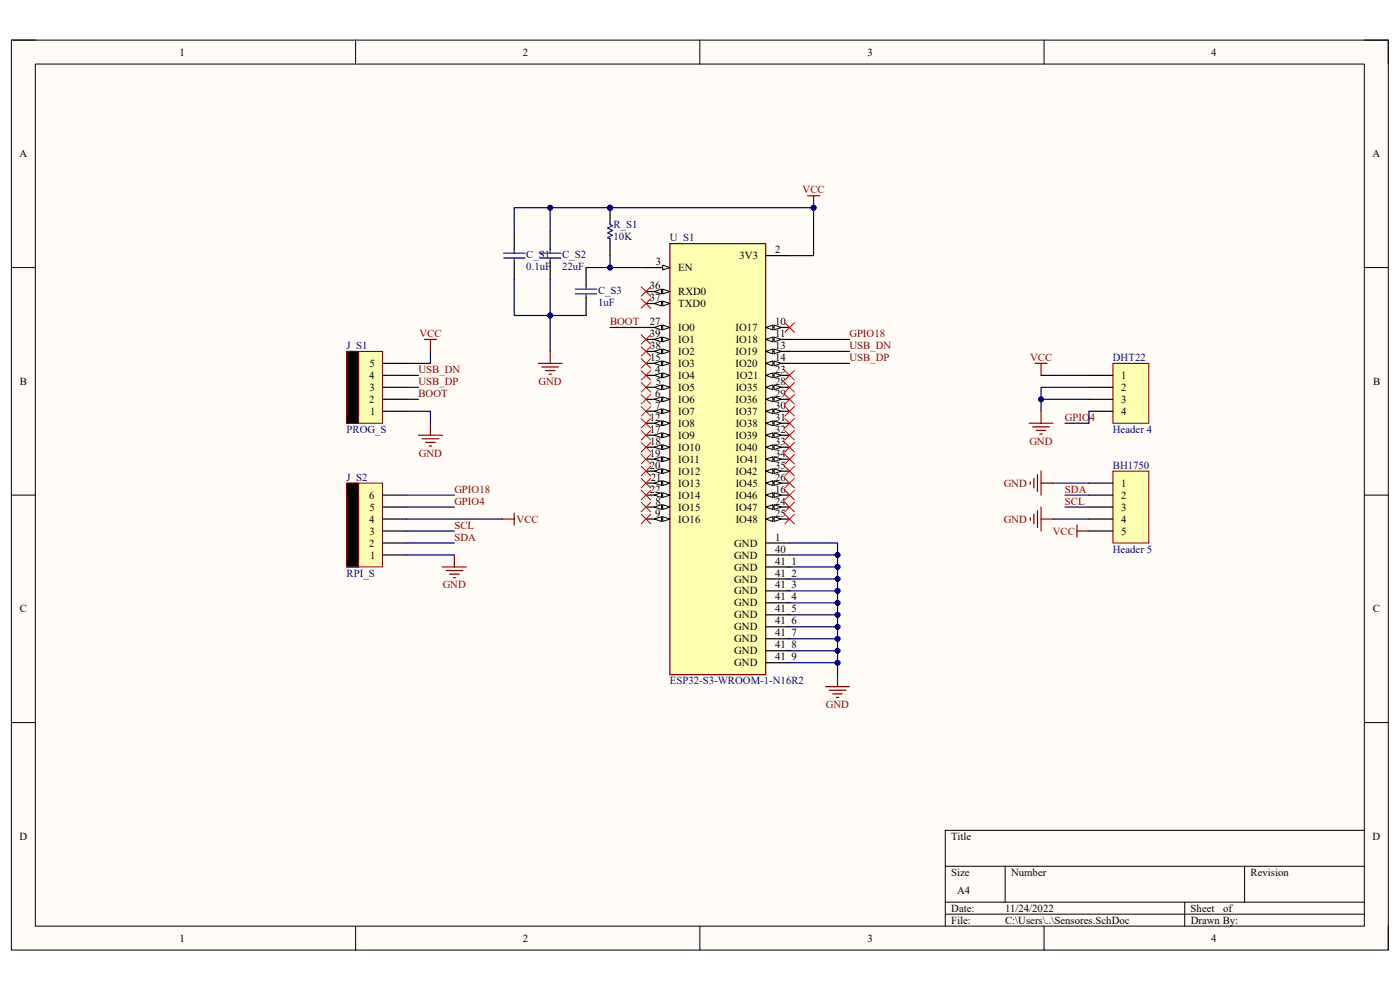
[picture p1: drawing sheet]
<svg xmlns="http://www.w3.org/2000/svg" width="297mm" height="210mm" viewBox="0 0 297 210" stroke-linecap="round" stroke-linejoin="round" font-family="sans-serif">
<path d="M2.4 8.5h292.1v193h-292.1z" fill-rule="evenodd" fill="#fffcf8"/>
<path d="M2.4 8.5h292.1v193h-292.1z" fill="none" stroke="#000" stroke-width=".21"/>
<path d="M7.5 13.6h281.9v182.9h-281.9z" fill-rule="evenodd" fill="#fffcf8"/>
<g fill="none" stroke="#000" stroke-width=".21">
<path d="M2.4 8.5h5.1M7.5 13.6h281.9v182.9h-281.9zM75.4 8.5v5.1M148.5 8.5v5.1M221.5 8.5v5.1M289.4 8.5h5.1v5.1M2.4 56.8h5.1M289.4 56.8h5.1M2.4 105h5.1M289.4 105h5.1M2.4 153.3h5.1M289.4 153.3h5.1"/>
<path d="M289.4 176.1h-88.9v20.4M75.4 196.5v5M148.5 196.5v5M200.5 183.8h88.9M200.5 191.4h88.9M200.5 193.9h88.9M213.2 183.8v7.6M221.5 196.5v5M251.3 191.4v5.1M264 183.8v7.6M294.5 196.5v5"/>
</g>
<path d="M236.1 77.1h7.6v12.7h-7.6z" fill-rule="evenodd" fill="#ffffb0"/>
<path d="M236.1 77.1h7.6v12.7h-7.6z" fill="none" stroke="#800000" stroke-width=".21"/>
<path d="M231 79.6h5.1M231 82.2h5.1M231 84.7h5.1M231 87.2h5.1" fill="none" stroke="#000" stroke-width=".25"/>
<path d="M236.1 99.9h7.6v15.3h-7.6z" fill-rule="evenodd" fill="#ffffb0"/>
<path d="M236.1 99.9h7.6v15.3h-7.6z" fill="none" stroke="#800000" stroke-width=".21"/>
<path d="M231 102.5h5.1M231 105h5.1M231 107.6h5.1M231 110.1h5.1M231 112.6h5.1" fill="none" stroke="#000" stroke-width=".25"/>
<g fill="none" stroke="#800000" stroke-width=".25">
<path d="M219.6 77.1h2.5M220.9 77.1v2.5M218.3 89.8h5.1M219.1 90.6h3.5M219.8 91.3h2.1M220.6 92.1h.5M220.9 87.2v2.6M220.9 99.9v5.1M96.4 117.7v2.6M106.6 110.1h2.5M109.1 108.8v2.6M218.6 102.2v.5"/>
<path d="M218.6 109.9v.5M219.3 101.5v2M219.3 109.1v2M220.1 100.7v3.6M220.1 108.3v3.6M220.9 107.6v5M220.9 102.5h2.5M220.9 110.1h2.5M228.5 111.4v2.5M228.5 112.6h2.5M93.9 120.3h5M94.6 121h3.6"/>
<path d="M95.4 121.8h2M96.1 122.6h.6"/>
</g>
<path d="M142.1 51.7h20.3v91.4h-20.3z" fill-rule="evenodd" fill="#ffffb0"/>
<path d="M142.1 51.7h20.3v91.4h-20.3z" fill="none" stroke="#800000" stroke-width=".25"/>
<path d="M137 56.8h5.1" fill="none" stroke="#000" stroke-width=".25"/>
<path d="M140.6 56.3l1.5 .5-1.5 .5z" fill="#f8fcff"/>
<path d="M140.6 56.3l1.5 .5-1.5 .5z" fill="none" stroke="#000" stroke-width=".21"/>
<path d="M137 61.8h5.1" fill="none" stroke="#000" stroke-width=".25"/>
<path d="M140.6 61.3l1.5 .5-1.5 .6z" fill="#f8fcff"/>
<path d="M140.6 61.3l1.5 .5-1.5 .6z" fill="none" stroke="#000" stroke-width=".21"/>
<path d="M138.8 61.8l1.5-.5v1.1z" fill="#f8fcff"/>
<path d="M138.8 61.8l1.5-.5v1.1z" fill="none" stroke="#000" stroke-width=".21"/>
<path d="M137 64.4h5.1" fill="none" stroke="#000" stroke-width=".25"/>
<path d="M140.6 63.9l1.5 .5-1.5 .5z" fill="#f8fcff"/>
<path d="M140.6 63.9l1.5 .5-1.5 .5z" fill="none" stroke="#000" stroke-width=".21"/>
<path d="M138.8 64.4l1.5-.5v1z" fill="#f8fcff"/>
<path d="M138.8 64.4l1.5-.5v1z" fill="none" stroke="#000" stroke-width=".21"/>
<path d="M137 69.5h5.1" fill="none" stroke="#000" stroke-width=".25"/>
<path d="M140.6 69l1.5 .5-1.5 .5z" fill="#f8fcff"/>
<path d="M140.6 69l1.5 .5-1.5 .5z" fill="none" stroke="#000" stroke-width=".21"/>
<path d="M138.8 69.5l1.5-.5v1z" fill="#f8fcff"/>
<path d="M138.8 69.5l1.5-.5v1z" fill="none" stroke="#000" stroke-width=".21"/>
<path d="M137 72h5.1" fill="none" stroke="#000" stroke-width=".25"/>
<path d="M140.6 71.5l1.5 .5-1.5 .5z" fill="#f8fcff"/>
<path d="M140.6 71.5l1.5 .5-1.5 .5z" fill="none" stroke="#000" stroke-width=".21"/>
<path d="M138.8 72l1.5-.5v1z" fill="#f8fcff"/>
<path d="M138.8 72l1.5-.5v1z" fill="none" stroke="#000" stroke-width=".21"/>
<path d="M137 74.5h5.1" fill="none" stroke="#000" stroke-width=".25"/>
<path d="M140.6 74l1.5 .5-1.5 .6z" fill="#f8fcff"/>
<path d="M140.6 74l1.5 .5-1.5 .6z" fill="none" stroke="#000" stroke-width=".21"/>
<path d="M138.8 74.5l1.5-.5v1.1z" fill="#f8fcff"/>
<path d="M138.8 74.5l1.5-.5v1.1z" fill="none" stroke="#000" stroke-width=".21"/>
<path d="M137 77.1h5.1" fill="none" stroke="#000" stroke-width=".25"/>
<path d="M140.6 76.6l1.5 .5-1.5 .5z" fill="#f8fcff"/>
<path d="M140.6 76.6l1.5 .5-1.5 .5z" fill="none" stroke="#000" stroke-width=".21"/>
<path d="M138.8 77.1l1.5-.5v1z" fill="#f8fcff"/>
<path d="M138.8 77.1l1.5-.5v1z" fill="none" stroke="#000" stroke-width=".21"/>
<path d="M137 79.6h5.1" fill="none" stroke="#000" stroke-width=".25"/>
<path d="M140.6 79.1l1.5 .5-1.5 .5z" fill="#f8fcff"/>
<path d="M140.6 79.1l1.5 .5-1.5 .5z" fill="none" stroke="#000" stroke-width=".21"/>
<path d="M138.8 79.6l1.5-.5v1z" fill="#f8fcff"/>
<path d="M138.8 79.6l1.5-.5v1z" fill="none" stroke="#000" stroke-width=".21"/>
<path d="M137 82.2h5.1" fill="none" stroke="#000" stroke-width=".25"/>
<path d="M140.6 81.7l1.5 .5-1.5 .5z" fill="#f8fcff"/>
<path d="M140.6 81.7l1.5 .5-1.5 .5z" fill="none" stroke="#000" stroke-width=".21"/>
<path d="M138.8 82.2l1.5-.5v1z" fill="#f8fcff"/>
<path d="M138.8 82.2l1.5-.5v1z" fill="none" stroke="#000" stroke-width=".21"/>
<path d="M137 84.7h5.1" fill="none" stroke="#000" stroke-width=".25"/>
<path d="M140.6 84.2l1.5 .5-1.5 .5z" fill="#f8fcff"/>
<path d="M140.6 84.2l1.5 .5-1.5 .5z" fill="none" stroke="#000" stroke-width=".21"/>
<path d="M138.8 84.7l1.5-.5v1z" fill="#f8fcff"/>
<path d="M138.8 84.7l1.5-.5v1z" fill="none" stroke="#000" stroke-width=".21"/>
<path d="M137 87.2h5.1" fill="none" stroke="#000" stroke-width=".25"/>
<path d="M140.6 86.7l1.5 .5-1.5 .6z" fill="#f8fcff"/>
<path d="M140.6 86.7l1.5 .5-1.5 .6z" fill="none" stroke="#000" stroke-width=".21"/>
<path d="M138.8 87.2l1.5-.5v1.1z" fill="#f8fcff"/>
<path d="M138.8 87.2l1.5-.5v1.1z" fill="none" stroke="#000" stroke-width=".21"/>
<path d="M137 89.8h5.1" fill="none" stroke="#000" stroke-width=".25"/>
<path d="M140.6 89.3l1.5 .5-1.5 .5z" fill="#f8fcff"/>
<path d="M140.6 89.3l1.5 .5-1.5 .5z" fill="none" stroke="#000" stroke-width=".21"/>
<path d="M138.8 89.8l1.5-.5v1z" fill="#f8fcff"/>
<path d="M138.8 89.8l1.5-.5v1z" fill="none" stroke="#000" stroke-width=".21"/>
<path d="M137 92.3h5.1" fill="none" stroke="#000" stroke-width=".25"/>
<path d="M140.6 91.8l1.5 .5-1.5 .5z" fill="#f8fcff"/>
<path d="M140.6 91.8l1.5 .5-1.5 .5z" fill="none" stroke="#000" stroke-width=".21"/>
<path d="M138.8 92.3l1.5-.5v1z" fill="#f8fcff"/>
<path d="M138.8 92.3l1.5-.5v1z" fill="none" stroke="#000" stroke-width=".21"/>
<path d="M137 94.9h5.1" fill="none" stroke="#000" stroke-width=".25"/>
<path d="M140.6 94.4l1.5 .5-1.5 .5z" fill="#f8fcff"/>
<path d="M140.6 94.4l1.5 .5-1.5 .5z" fill="none" stroke="#000" stroke-width=".21"/>
<path d="M138.8 94.9l1.5-.5v1z" fill="#f8fcff"/>
<path d="M138.8 94.9l1.5-.5v1z" fill="none" stroke="#000" stroke-width=".21"/>
<path d="M137 97.4h5.1" fill="none" stroke="#000" stroke-width=".25"/>
<path d="M140.6 96.9l1.5 .5-1.5 .5z" fill="#f8fcff"/>
<path d="M140.6 96.9l1.5 .5-1.5 .5z" fill="none" stroke="#000" stroke-width=".21"/>
<path d="M138.8 97.4l1.5-.5v1z" fill="#f8fcff"/>
<path d="M138.8 97.4l1.5-.5v1z" fill="none" stroke="#000" stroke-width=".21"/>
<path d="M137 99.9h5.1" fill="none" stroke="#000" stroke-width=".25"/>
<path d="M140.6 99.4l1.5 .5-1.5 .6z" fill="#f8fcff"/>
<path d="M140.6 99.4l1.5 .5-1.5 .6z" fill="none" stroke="#000" stroke-width=".21"/>
<path d="M138.8 99.9l1.5-.5v1.1z" fill="#f8fcff"/>
<path d="M138.8 99.9l1.5-.5v1.1z" fill="none" stroke="#000" stroke-width=".21"/>
<path d="M137 102.5h5.1" fill="none" stroke="#000" stroke-width=".25"/>
<path d="M140.6 102l1.5 .5-1.5 .5z" fill="#f8fcff"/>
<path d="M140.6 102l1.5 .5-1.5 .5z" fill="none" stroke="#000" stroke-width=".21"/>
<path d="M138.8 102.5l1.5-.5v1z" fill="#f8fcff"/>
<path d="M138.8 102.5l1.5-.5v1z" fill="none" stroke="#000" stroke-width=".21"/>
<path d="M137 105h5.1" fill="none" stroke="#000" stroke-width=".25"/>
<path d="M140.6 104.5l1.5 .5-1.5 .5z" fill="#f8fcff"/>
<path d="M140.6 104.5l1.5 .5-1.5 .5z" fill="none" stroke="#000" stroke-width=".21"/>
<path d="M138.8 105l1.5-.5v1z" fill="#f8fcff"/>
<path d="M138.8 105l1.5-.5v1z" fill="none" stroke="#000" stroke-width=".21"/>
<path d="M137 107.6h5.1" fill="none" stroke="#000" stroke-width=".25"/>
<path d="M140.6 107.1l1.5 .5-1.5 .5z" fill="#f8fcff"/>
<path d="M140.6 107.1l1.5 .5-1.5 .5z" fill="none" stroke="#000" stroke-width=".21"/>
<path d="M138.8 107.6l1.5-.5v1z" fill="#f8fcff"/>
<path d="M138.8 107.6l1.5-.5v1z" fill="none" stroke="#000" stroke-width=".21"/>
<path d="M137 110.1h5.1" fill="none" stroke="#000" stroke-width=".25"/>
<path d="M140.6 109.6l1.5 .5-1.5 .5z" fill="#f8fcff"/>
<path d="M140.6 109.6l1.5 .5-1.5 .5z" fill="none" stroke="#000" stroke-width=".21"/>
<path d="M138.8 110.1l1.5-.5v1z" fill="#f8fcff"/>
<path d="M138.8 110.1l1.5-.5v1z" fill="none" stroke="#000" stroke-width=".21"/>
<path d="M162.4 54.2h5.1M162.4 69.5h5.1" fill="none" stroke="#000" stroke-width=".25"/>
<path d="M162.4 69.5l1.6-.5v1z" fill="#f8fcff"/>
<path d="M162.4 69.5l1.6-.5v1z" fill="none" stroke="#000" stroke-width=".21"/>
<path d="M164.2 69l1.5 .5-1.5 .5z" fill="#f8fcff"/>
<path d="M164.2 69l1.5 .5-1.5 .5z" fill="none" stroke="#000" stroke-width=".21"/>
<path d="M162.4 72h5.1" fill="none" stroke="#000" stroke-width=".25"/>
<path d="M162.4 72l1.6-.5v1z" fill="#f8fcff"/>
<path d="M162.4 72l1.6-.5v1z" fill="none" stroke="#000" stroke-width=".21"/>
<path d="M164.2 71.5l1.5 .5-1.5 .5z" fill="#f8fcff"/>
<path d="M164.2 71.5l1.5 .5-1.5 .5z" fill="none" stroke="#000" stroke-width=".21"/>
<path d="M162.4 74.5h5.1" fill="none" stroke="#000" stroke-width=".25"/>
<path d="M162.4 74.5l1.6-.5v1.1z" fill="#f8fcff"/>
<path d="M162.4 74.5l1.6-.5v1.1z" fill="none" stroke="#000" stroke-width=".21"/>
<path d="M164.2 74l1.5 .5-1.5 .6z" fill="#f8fcff"/>
<path d="M164.2 74l1.5 .5-1.5 .6z" fill="none" stroke="#000" stroke-width=".21"/>
<path d="M162.4 77.1h5.1" fill="none" stroke="#000" stroke-width=".25"/>
<path d="M162.4 77.1l1.6-.5v1z" fill="#f8fcff"/>
<path d="M162.4 77.1l1.6-.5v1z" fill="none" stroke="#000" stroke-width=".21"/>
<path d="M164.2 76.6l1.5 .5-1.5 .5z" fill="#f8fcff"/>
<path d="M164.2 76.6l1.5 .5-1.5 .5z" fill="none" stroke="#000" stroke-width=".21"/>
<path d="M162.4 79.6h5.1" fill="none" stroke="#000" stroke-width=".25"/>
<path d="M162.4 79.6l1.6-.5v1z" fill="#f8fcff"/>
<path d="M162.4 79.6l1.6-.5v1z" fill="none" stroke="#000" stroke-width=".21"/>
<path d="M164.2 79.1l1.5 .5-1.5 .5z" fill="#f8fcff"/>
<path d="M164.2 79.1l1.5 .5-1.5 .5z" fill="none" stroke="#000" stroke-width=".21"/>
<path d="M162.4 82.2h5.1" fill="none" stroke="#000" stroke-width=".25"/>
<path d="M162.4 82.2l1.6-.5v1z" fill="#f8fcff"/>
<path d="M162.4 82.2l1.6-.5v1z" fill="none" stroke="#000" stroke-width=".21"/>
<path d="M164.2 81.7l1.5 .5-1.5 .5z" fill="#f8fcff"/>
<path d="M164.2 81.7l1.5 .5-1.5 .5z" fill="none" stroke="#000" stroke-width=".21"/>
<path d="M162.4 84.7h5.1" fill="none" stroke="#000" stroke-width=".25"/>
<path d="M162.4 84.7l1.6-.5v1z" fill="#f8fcff"/>
<path d="M162.4 84.7l1.6-.5v1z" fill="none" stroke="#000" stroke-width=".21"/>
<path d="M164.2 84.2l1.5 .5-1.5 .5z" fill="#f8fcff"/>
<path d="M164.2 84.2l1.5 .5-1.5 .5z" fill="none" stroke="#000" stroke-width=".21"/>
<path d="M162.4 87.2h5.1" fill="none" stroke="#000" stroke-width=".25"/>
<path d="M162.4 87.2l1.6-.5v1.1z" fill="#f8fcff"/>
<path d="M162.4 87.2l1.6-.5v1.1z" fill="none" stroke="#000" stroke-width=".21"/>
<path d="M164.2 86.7l1.5 .5-1.5 .6z" fill="#f8fcff"/>
<path d="M164.2 86.7l1.5 .5-1.5 .6z" fill="none" stroke="#000" stroke-width=".21"/>
<path d="M162.4 89.8h5.1" fill="none" stroke="#000" stroke-width=".25"/>
<path d="M162.4 89.8l1.6-.5v1z" fill="#f8fcff"/>
<path d="M162.4 89.8l1.6-.5v1z" fill="none" stroke="#000" stroke-width=".21"/>
<path d="M164.2 89.3l1.5 .5-1.5 .5z" fill="#f8fcff"/>
<path d="M164.2 89.3l1.5 .5-1.5 .5z" fill="none" stroke="#000" stroke-width=".21"/>
<path d="M162.4 92.3h5.1" fill="none" stroke="#000" stroke-width=".25"/>
<path d="M162.4 92.3l1.6-.5v1z" fill="#f8fcff"/>
<path d="M162.4 92.3l1.6-.5v1z" fill="none" stroke="#000" stroke-width=".21"/>
<path d="M164.2 91.8l1.5 .5-1.5 .5z" fill="#f8fcff"/>
<path d="M164.2 91.8l1.5 .5-1.5 .5z" fill="none" stroke="#000" stroke-width=".21"/>
<path d="M162.4 94.9h5.1" fill="none" stroke="#000" stroke-width=".25"/>
<path d="M162.4 94.9l1.6-.5v1z" fill="#f8fcff"/>
<path d="M162.4 94.9l1.6-.5v1z" fill="none" stroke="#000" stroke-width=".21"/>
<path d="M164.2 94.4l1.5 .5-1.5 .5z" fill="#f8fcff"/>
<path d="M164.2 94.4l1.5 .5-1.5 .5z" fill="none" stroke="#000" stroke-width=".21"/>
<path d="M162.4 97.4h5.1" fill="none" stroke="#000" stroke-width=".25"/>
<path d="M162.4 97.4l1.6-.5v1z" fill="#f8fcff"/>
<path d="M162.4 97.4l1.6-.5v1z" fill="none" stroke="#000" stroke-width=".21"/>
<path d="M164.2 96.9l1.5 .5-1.5 .5z" fill="#f8fcff"/>
<path d="M164.2 96.9l1.5 .5-1.5 .5z" fill="none" stroke="#000" stroke-width=".21"/>
<path d="M162.4 99.9h5.1" fill="none" stroke="#000" stroke-width=".25"/>
<path d="M162.4 99.9l1.6-.5v1.1z" fill="#f8fcff"/>
<path d="M162.4 99.9l1.6-.5v1.1z" fill="none" stroke="#000" stroke-width=".21"/>
<path d="M164.2 99.4l1.5 .5-1.5 .6z" fill="#f8fcff"/>
<path d="M164.2 99.4l1.5 .5-1.5 .6z" fill="none" stroke="#000" stroke-width=".21"/>
<path d="M162.4 102.5h5.1" fill="none" stroke="#000" stroke-width=".25"/>
<path d="M162.4 102.5l1.6-.5v1z" fill="#f8fcff"/>
<path d="M162.4 102.5l1.6-.5v1z" fill="none" stroke="#000" stroke-width=".21"/>
<path d="M164.2 102l1.5 .5-1.5 .5z" fill="#f8fcff"/>
<path d="M164.2 102l1.5 .5-1.5 .5z" fill="none" stroke="#000" stroke-width=".21"/>
<path d="M162.4 105h5.1" fill="none" stroke="#000" stroke-width=".25"/>
<path d="M162.4 105l1.6-.5v1z" fill="#f8fcff"/>
<path d="M162.4 105l1.6-.5v1z" fill="none" stroke="#000" stroke-width=".21"/>
<path d="M164.2 104.5l1.5 .5-1.5 .5z" fill="#f8fcff"/>
<path d="M164.2 104.5l1.5 .5-1.5 .5z" fill="none" stroke="#000" stroke-width=".21"/>
<path d="M162.4 107.6h5.1" fill="none" stroke="#000" stroke-width=".25"/>
<path d="M162.4 107.6l1.6-.5v1z" fill="#f8fcff"/>
<path d="M162.4 107.6l1.6-.5v1z" fill="none" stroke="#000" stroke-width=".21"/>
<path d="M164.2 107.1l1.5 .5-1.5 .5z" fill="#f8fcff"/>
<path d="M164.2 107.1l1.5 .5-1.5 .5z" fill="none" stroke="#000" stroke-width=".21"/>
<path d="M162.4 110.1h5.1" fill="none" stroke="#000" stroke-width=".25"/>
<path d="M162.4 110.1l1.6-.5v1z" fill="#f8fcff"/>
<path d="M162.4 110.1l1.6-.5v1z" fill="none" stroke="#000" stroke-width=".21"/>
<path d="M164.2 109.6l1.5 .5-1.5 .5z" fill="#f8fcff"/>
<path d="M164.2 109.6l1.5 .5-1.5 .5z" fill="none" stroke="#000" stroke-width=".21"/>
<path d="M162.4 115.2h5.1M162.4 117.7h5.1M162.4 120.3h5.1M162.4 122.8h5.1M162.4 125.3h5.1M162.4 127.9h5.1M162.4 130.4h5.1M162.4 133h5.1M162.4 135.5h5.1M162.4 138h5.1M162.4 140.6h5.1" fill="none" stroke="#000" stroke-width=".25"/>
<path d="M171.3 41.5h2.6M172.6 41.5v2.6" fill="none" stroke="#800000" stroke-width=".25"/>
<circle cx="172.6" cy="44.1" r=".51" fill="#000080"/>
<circle cx="172.6" cy="44.1" r=".51" fill="none" stroke="#000080" stroke-width=".21"/>
<path d="M114.2 77.1h5.1M114.9 77.9h3.6M115.7 78.6h2M116.5 79.4h.5M116.7 74.5v2.6" fill="none" stroke="#800000" stroke-width=".25"/>
<circle cx="129.4" cy="44.1" r=".51" fill="#000080"/>
<circle cx="129.4" cy="44.1" r=".51" fill="none" stroke="#000080" stroke-width=".21"/>
<path d="M129.4 44.1v2.5" fill="none" stroke="#000" stroke-width=".25"/>
<circle cx="129.4" cy="44.1" r=".51" fill="#000080"/>
<circle cx="129.4" cy="44.1" r=".51" fill="none" stroke="#000080" stroke-width=".21"/>
<path d="M109.1 49.1v3.9M109.1 55.5v3.8M116.7 49.1v3.9M116.7 55.5v3.8M124.3 56.8v3.8M129.4 51.7v2.5M124.3 63.1v3.8" fill="none" stroke="#000" stroke-width=".25"/>
<g fill="none" stroke="#00f" stroke-width=".25">
<path d="M106.8 54.7h4.6M106.8 53.7h4.6M109.1 53v.7M109.1 54.7v.8M114.4 54.7h4.6M114.4 53.7h4.6M116.7 53v.7M116.7 54.7v.8M129.4 46.6v1l.5 .3-1 .5 1 .5-1 .5 1 .5-1 .5 .5 .3v1M122.1 62.4h4.5M122.1 61.3h4.5M124.3 60.6v.7"/>
<path d="M124.3 62.4v.7"/>
</g>
<path d="M88.8 92.3h5.1M89.5 93.1h3.6M90.3 93.9h2M91.1 94.6h.5M91.3 89.8v2.5M175.1 145.7h5.1M175.9 146.4h3.6M176.7 147.2h2M177.4 148h.5M177.7 143.1v2.6" fill="none" stroke="#800000" stroke-width=".25"/>
<g fill="none" stroke="#f00" stroke-width=".21">
<path d="M136 60.8l2.1 2.1M136 63.4l2.1 2M136 71l2.1 2M136 73.5l2.1 2.1M136 76.1l2.1 2M136 78.6l2.1 2M138.1 60.8l-2.1 2.1M138.1 63.4l-2.1 2M138.1 71l-2.1 2M138.1 73.5l-2.1 2.1M138.1 76.1l-2.1 2M138.1 78.6l-2.1 2"/>
<path d="M166.5 68.5l2 2M166.5 78.6l2 2M168.5 68.5l-2 2M168.5 78.6l-2 2M136 81.2l2.1 2M136 83.7l2.1 2M136 86.2l2.1 2.1M136 88.8l2.1 2M136 91.3l2.1 2M136 93.9l2.1 2M136 96.4l2.1 2M136 98.9l2.1 2.1"/>
<path d="M138.1 81.2l-2.1 2M138.1 83.7l-2.1 2M138.1 86.2l-2.1 2.1M138.1 88.8l-2.1 2M138.1 91.3l-2.1 2M138.1 93.9l-2.1 2M138.1 96.4l-2.1 2M138.1 98.9l-2.1 2.1M166.5 81.2l2 2M166.5 83.7l2 2M166.5 86.2l2 2.1M166.5 88.8l2 2"/>
<path d="M166.5 91.3l2 2M166.5 93.9l2 2M166.5 96.4l2 2M166.5 98.9l2 2.1M168.5 81.2l-2 2M168.5 83.7l-2 2M168.5 86.2l-2 2.1M168.5 88.8l-2 2M168.5 91.3l-2 2M168.5 93.9l-2 2M168.5 96.4l-2 2M168.5 98.9l-2 2.1"/>
<path d="M136 101.5l2.1 2M136 104l2.1 2M136 106.6l2.1 2M136 109.1l2.1 2M138.1 101.5l-2.1 2M138.1 104l-2.1 2M138.1 106.6l-2.1 2M138.1 109.1l-2.1 2M166.5 101.5l2 2M166.5 104l2 2M166.5 106.6l2 2M166.5 109.1l2 2"/>
<path d="M168.5 101.5l-2 2M168.5 104l-2 2M168.5 106.6l-2 2M168.5 109.1l-2 2"/>
</g>
<path d="M73.5 74.5h7.7v15.3h-7.7z" fill-rule="evenodd" fill="#ffffb0"/>
<path d="M73.5 74.5h7.7v15.3h-7.7zM73.5 74.5h2.6v15.3h-2.6z" fill="none" stroke="#800000" stroke-width=".21"/>
<path d="M81.2 79.6h5M81.2 77.1h5M81.2 84.7h5M81.2 82.2h5M81.2 87.2h5" fill="none" stroke="#000" stroke-width=".25"/>
<path d="M73.5 74.5h2.6v15.3h-2.6z" fill-rule="evenodd" fill="#000"/>
<path d="M90 72h2.6M91.3 72v2.5" fill="none" stroke="#800000" stroke-width=".25"/>
<path d="M73.5 102.5h7.7v17.8h-7.7z" fill-rule="evenodd" fill="#ffffb0"/>
<path d="M73.5 102.5h7.7v17.8h-7.7zM73.5 102.5h2.6v17.8h-2.6z" fill="none" stroke="#800000" stroke-width=".21"/>
<path d="M81.2 117.7h5M81.2 115.2h5M81.2 112.6h5M81.2 110.1h5M81.2 107.6h5M81.2 105h5" fill="none" stroke="#000" stroke-width=".25"/>
<path d="M73.5 102.5h2.6v17.8h-2.6z" fill-rule="evenodd" fill="#000"/>
<path d="M172.6 44.1v10.1h-5.1M220.9 79.6h10.1M86.2 115.2h10.2M86.2 112.6h10.2M86.2 107.6h10.2M86.2 110.1h20.4M86.2 117.7h10.2M223.4 102.5h7.6M223.4 110.1h7.6M225.9 107.6h5.1M225.9 105h5.1" fill="none" stroke="#000080" stroke-width=".25"/>
<circle cx="172.6" cy="44.1" r=".51" fill="#000080"/>
<circle cx="172.6" cy="44.1" r=".51" fill="none" stroke="#000080" stroke-width=".21"/>
<path d="M129.4 44.1h43.2" fill="none" stroke="#000080" stroke-width=".25"/>
<circle cx="172.6" cy="44.1" r=".51" fill="#000080"/>
<circle cx="172.6" cy="44.1" r=".51" fill="none" stroke="#000080" stroke-width=".21"/>
<circle cx="129.4" cy="44.1" r=".51" fill="#000080"/>
<circle cx="129.4" cy="44.1" r=".51" fill="none" stroke="#000080" stroke-width=".21"/>
<path d="M129.4 44.1h-12.7v5" fill="none" stroke="#000080" stroke-width=".25"/>
<circle cx="116.7" cy="44.1" r=".51" fill="#000080"/>
<circle cx="116.7" cy="44.1" r=".51" fill="none" stroke="#000080" stroke-width=".21"/>
<circle cx="129.4" cy="44.1" r=".51" fill="#000080"/>
<circle cx="129.4" cy="44.1" r=".51" fill="none" stroke="#000080" stroke-width=".21"/>
<path d="M116.7 44.1h-7.6v5" fill="none" stroke="#000080" stroke-width=".25"/>
<circle cx="116.7" cy="44.1" r=".51" fill="#000080"/>
<circle cx="116.7" cy="44.1" r=".51" fill="none" stroke="#000080" stroke-width=".21"/>
<path d="M116.7 59.3v7.6" fill="none" stroke="#000080" stroke-width=".25"/>
<circle cx="116.7" cy="66.9" r=".51" fill="#000080"/>
<circle cx="116.7" cy="66.9" r=".51" fill="none" stroke="#000080" stroke-width=".21"/>
<path d="M167.5 117.7h10.2" fill="none" stroke="#000080" stroke-width=".25"/>
<circle cx="177.7" cy="117.7" r=".51" fill="#000080"/>
<circle cx="177.7" cy="117.7" r=".51" fill="none" stroke="#000080" stroke-width=".21"/>
<path d="M167.5 120.3h10.2" fill="none" stroke="#000080" stroke-width=".25"/>
<circle cx="177.7" cy="120.3" r=".51" fill="#000080"/>
<circle cx="177.7" cy="120.3" r=".51" fill="none" stroke="#000080" stroke-width=".21"/>
<path d="M167.5 122.8h10.2" fill="none" stroke="#000080" stroke-width=".25"/>
<circle cx="177.7" cy="122.8" r=".51" fill="#000080"/>
<circle cx="177.7" cy="122.8" r=".51" fill="none" stroke="#000080" stroke-width=".21"/>
<path d="M167.5 125.3h10.2" fill="none" stroke="#000080" stroke-width=".25"/>
<circle cx="177.7" cy="125.3" r=".51" fill="#000080"/>
<circle cx="177.7" cy="125.3" r=".51" fill="none" stroke="#000080" stroke-width=".21"/>
<path d="M167.5 127.9h10.2" fill="none" stroke="#000080" stroke-width=".25"/>
<circle cx="177.7" cy="127.9" r=".51" fill="#000080"/>
<circle cx="177.7" cy="127.9" r=".51" fill="none" stroke="#000080" stroke-width=".21"/>
<path d="M167.5 130.4h10.2" fill="none" stroke="#000080" stroke-width=".25"/>
<circle cx="177.7" cy="130.4" r=".51" fill="#000080"/>
<circle cx="177.7" cy="130.4" r=".51" fill="none" stroke="#000080" stroke-width=".21"/>
<path d="M167.5 133h10.2" fill="none" stroke="#000080" stroke-width=".25"/>
<circle cx="177.7" cy="133" r=".51" fill="#000080"/>
<circle cx="177.7" cy="133" r=".51" fill="none" stroke="#000080" stroke-width=".21"/>
<path d="M167.5 135.5h10.2" fill="none" stroke="#000080" stroke-width=".25"/>
<circle cx="177.7" cy="135.5" r=".51" fill="#000080"/>
<circle cx="177.7" cy="135.5" r=".51" fill="none" stroke="#000080" stroke-width=".21"/>
<path d="M167.5 138h10.2" fill="none" stroke="#000080" stroke-width=".25"/>
<circle cx="177.7" cy="138" r=".51" fill="#000080"/>
<circle cx="177.7" cy="138" r=".51" fill="none" stroke="#000080" stroke-width=".21"/>
<path d="M167.5 140.6h10.2" fill="none" stroke="#000080" stroke-width=".25"/>
<circle cx="177.7" cy="140.6" r=".51" fill="#000080"/>
<circle cx="177.7" cy="140.6" r=".51" fill="none" stroke="#000080" stroke-width=".21"/>
<path d="M86.2 79.6h2.6M91.3 74.5v2.6h-5.1M116.7 66.9v7.6M129.4 69.5h7.6M167.5 72h12.7M167.5 74.5h12.7M167.5 77.1h12.7M86.2 87.2h5.1v2.6M86.2 82.2h2.6M86.2 84.7h2.6M86.2 105h10.2" fill="none" stroke="#000080" stroke-width=".25"/>
<circle cx="116.7" cy="66.9" r=".51" fill="#000080"/>
<circle cx="116.7" cy="66.9" r=".51" fill="none" stroke="#000080" stroke-width=".21"/>
<path d="M129.4 54.2v2.6h7.6" fill="none" stroke="#000080" stroke-width=".25"/>
<circle cx="129.4" cy="56.8" r=".51" fill="#000080"/>
<circle cx="129.4" cy="56.8" r=".51" fill="none" stroke="#000080" stroke-width=".21"/>
<path d="M124.3 56.8h5.1" fill="none" stroke="#000080" stroke-width=".25"/>
<circle cx="129.4" cy="56.8" r=".51" fill="#000080"/>
<circle cx="129.4" cy="56.8" r=".51" fill="none" stroke="#000080" stroke-width=".21"/>
<path d="M220.9 84.7h10.1" fill="none" stroke="#000080" stroke-width=".25"/>
<circle cx="220.9" cy="84.7" r=".51" fill="#000080"/>
<circle cx="220.9" cy="84.7" r=".51" fill="none" stroke="#000080" stroke-width=".21"/>
<path d="M231 87.2v2.6h-5.1M231 82.2h-10.1v5" fill="none" stroke="#000080" stroke-width=".25"/>
<circle cx="220.9" cy="84.7" r=".51" fill="#000080"/>
<circle cx="220.9" cy="84.7" r=".51" fill="none" stroke="#000080" stroke-width=".21"/>
<path d="M109.1 59.3v7.6h15.2" fill="none" stroke="#000080" stroke-width=".25"/>
<circle cx="116.7" cy="66.9" r=".51" fill="#000080"/>
<circle cx="116.7" cy="66.9" r=".51" fill="none" stroke="#000080" stroke-width=".21"/>
<path d="M167.5 115.2h10.2v27.9" fill="none" stroke="#000080" stroke-width=".25"/>
<circle cx="177.7" cy="117.7" r=".51" fill="#000080"/>
<circle cx="177.7" cy="117.7" r=".51" fill="none" stroke="#000080" stroke-width=".21"/>
<circle cx="177.7" cy="120.3" r=".51" fill="#000080"/>
<circle cx="177.7" cy="120.3" r=".51" fill="none" stroke="#000080" stroke-width=".21"/>
<circle cx="177.7" cy="122.8" r=".51" fill="#000080"/>
<circle cx="177.7" cy="122.8" r=".51" fill="none" stroke="#000080" stroke-width=".21"/>
<circle cx="177.7" cy="125.3" r=".51" fill="#000080"/>
<circle cx="177.7" cy="125.3" r=".51" fill="none" stroke="#000080" stroke-width=".21"/>
<circle cx="177.7" cy="127.9" r=".51" fill="#000080"/>
<circle cx="177.7" cy="127.9" r=".51" fill="none" stroke="#000080" stroke-width=".21"/>
<circle cx="177.7" cy="130.4" r=".51" fill="#000080"/>
<circle cx="177.7" cy="130.4" r=".51" fill="none" stroke="#000080" stroke-width=".21"/>
<circle cx="177.7" cy="133" r=".51" fill="#000080"/>
<circle cx="177.7" cy="133" r=".51" fill="none" stroke="#000080" stroke-width=".21"/>
<circle cx="177.7" cy="135.5" r=".51" fill="#000080"/>
<circle cx="177.7" cy="135.5" r=".51" fill="none" stroke="#000080" stroke-width=".21"/>
<circle cx="177.7" cy="138" r=".51" fill="#000080"/>
<circle cx="177.7" cy="138" r=".51" fill="none" stroke="#000080" stroke-width=".21"/>
<circle cx="177.7" cy="140.6" r=".51" fill="#000080"/>
<circle cx="177.7" cy="140.6" r=".51" fill="none" stroke="#000080" stroke-width=".21"/>
<g font-size="2.3">
<text x="38.1" y="11.8">1</text>
<text x="110.9" y="11.8">2</text>
<text x="184" y="11.8">3</text>
<text x="256.9" y="11.8">4</text>
<text x="4.1" y="33.4">A</text>
<text x="291.2" y="33.4">A</text>
<text x="164.5" y="53.7">2</text>
<text x="139.1" y="56.3">3</text>
<text x="143.9" y="57.5">EN</text>
<text x="156.9" y="55">3V3</text>
<text x="137.9" y="61.3">36</text>
<text x="137.9" y="63.9">37</text>
<text x="143.9" y="62.6">RXD0</text>
<text x="143.9" y="65.2">TXD0</text>
<text x="137.9" y="69">27</text>
<text x="137.9" y="71.5">39</text>
<text x="143.9" y="70.2">IO0</text>
<text x="156" y="70.2">IO17</text>
<text x="164.5" y="69">10</text>
<text x="164.5" y="71.5">11</text>
<text x="78.4" y="77.9">5</text>
<text x="137.9" y="74">38</text>
<text x="137.9" y="76.6">15</text>
<text x="143.9" y="72.8">IO1</text>
<text x="143.9" y="75.3">IO2</text>
<text x="143.9" y="77.9">IO3</text>
<text x="156" y="75.3">IO19</text>
<text x="156" y="77.9">IO20</text>
<text x="156.1" y="72.8">IO18</text>
<text x="164.5" y="74">13</text>
<text x="164.5" y="76.6">14</text>
<text x="4.2" y="81.7">B</text>
<text x="78.3" y="80.4">4</text>
<text x="78.4" y="82.9">3</text>
<text x="139" y="79.1">4</text>
<text x="139.1" y="81.7">5</text>
<text x="143.9" y="80.4">IO4</text>
<text x="143.9" y="82.9">IO5</text>
<text x="156.1" y="82.9">IO35</text>
<text x="156.2" y="80.4">IO21</text>
<text x="164.5" y="79.1">23</text>
<text x="164.5" y="81.7">28</text>
<text x="237.9" y="80.4">1</text>
<text x="237.9" y="82.9">2</text>
<text x="291.3" y="81.7">B</text>
<text x="78.3" y="85.5">2</text>
<text x="78.5" y="88">1</text>
<text x="137.9" y="89.3">12</text>
<text x="139" y="84.2">6</text>
<text x="139" y="86.7">7</text>
<text x="143.9" y="85.5">IO6</text>
<text x="143.9" y="88">IO7</text>
<text x="156" y="85.5">IO36</text>
<text x="156" y="88">IO37</text>
<text x="164.5" y="84.2">29</text>
<text x="164.5" y="86.7">30</text>
<text x="164.5" y="89.3">31</text>
<text x="237.9" y="85.5">3</text>
<text x="237.9" y="88">4</text>
<text x="137.9" y="91.8">17</text>
<text x="137.9" y="94.4">18</text>
<text x="143.9" y="90.6">IO8</text>
<text x="143.9" y="93.1">IO9</text>
<text x="143.9" y="95.6">IO10</text>
<text x="156" y="93.1">IO39</text>
<text x="156" y="95.6">IO40</text>
<text x="156.1" y="90.6">IO38</text>
<text x="164.5" y="91.8">32</text>
<text x="164.5" y="94.4">33</text>
<text x="137.9" y="96.9">19</text>
<text x="137.9" y="99.4">20</text>
<text x="138.1" y="102">21</text>
<text x="143.9" y="98.2">IO11</text>
<text x="143.9" y="100.7">IO12</text>
<text x="156" y="100.7">IO42</text>
<text x="156.2" y="98.2">IO41</text>
<text x="164.5" y="96.9">34</text>
<text x="164.5" y="99.4">35</text>
<text x="164.5" y="102">26</text>
<text x="78.3" y="105.8">6</text>
<text x="137.9" y="104.5">22</text>
<text x="139.1" y="107.1">8</text>
<text x="143.9" y="103.3">IO13</text>
<text x="143.9" y="105.8">IO14</text>
<text x="156" y="105.8">IO46</text>
<text x="156.1" y="103.3">IO45</text>
<text x="164.5" y="104.5">16</text>
<text x="164.5" y="107.1">24</text>
<text x="237.9" y="103.3">1</text>
<text x="237.9" y="105.8">2</text>
<text x="78.3" y="110.9">4</text>
<text x="78.4" y="113.4">3</text>
<text x="78.4" y="108.3">5</text>
<text x="139" y="109.6">9</text>
<text x="143.9" y="108.3">IO15</text>
<text x="143.9" y="110.9">IO16</text>
<text x="156" y="108.3">IO47</text>
<text x="156.1" y="110.9">IO48</text>
<text x="164.5" y="109.6">25</text>
<text x="237.9" y="108.3">3</text>
<text x="237.9" y="110.9">4</text>
<text x="237.9" y="113.4">5</text>
<text x="78.3" y="116">2</text>
<text x="78.5" y="118.5">1</text>
<text x="155.8" y="116">GND</text>
<text x="155.8" y="118.5">GND</text>
<text x="164.5" y="114.7">1</text>
<text x="164.5" y="117.2">40</text>
<text x="164.5" y="119.8">41_1</text>
<text x="155.8" y="121">GND</text>
<text x="155.8" y="123.6">GND</text>
<text x="164.5" y="122.3">41_2</text>
<text x="164.5" y="124.8">41_3</text>
<text x="4.2" y="129.9">C</text>
<text x="155.8" y="126.1">GND</text>
<text x="155.8" y="128.7">GND</text>
<text x="155.8" y="131.2">GND</text>
<text x="164.5" y="127.4">41_4</text>
<text x="164.5" y="129.9">41_5</text>
<text x="291.3" y="129.9">C</text>
<text x="155.8" y="133.7">GND</text>
<text x="155.8" y="136.3">GND</text>
<text x="164.5" y="132.5">41_6</text>
<text x="164.5" y="135">41_7</text>
<text x="164.5" y="137.5">41_8</text>
<text x="155.8" y="138.8">GND</text>
<text x="155.8" y="141.4">GND</text>
<text x="164.5" y="140.1">41_9</text>
<text x="4.1" y="178.2">D</text>
<text x="201.8" y="178.2">Title</text>
<text x="291.2" y="178.2">D</text>
<text x="201.8" y="185.8">Size</text>
<text x="214.5" y="185.8">Number</text>
<text x="265.3" y="185.8">Revision</text>
<text x="203.1" y="189.6">A4</text>
<text x="201.8" y="193.4">Date:</text>
<text x="201.8" y="196">File:</text>
<text x="213.2" y="196">C:\Users\..\Sensores.SchDoc</text>
<text x="213.2" y="193.4">11/24/2022</text>
<text x="252.6" y="193.4">Sheet</text>
<text x="252.6" y="196">Drawn By:</text>
<text x="259.5" y="193.4">of</text>
<text x="38.1" y="199.8">1</text>
<text x="110.9" y="199.8">2</text>
<text x="184" y="199.8">3</text>
<text x="256.9" y="199.8">4</text>
</g>
<g font-size="2.3" fill="#800000">
<text x="170.3" y="41">VCC</text>
<text x="89" y="71.5">VCC</text>
<text x="129.4" y="69">BOOT</text>
<text x="180.2" y="71.5">GPIO18</text>
<text x="180.2" y="74">USB_DN</text>
<text x="180.2" y="76.6">USB_DP</text>
<text x="218.5" y="76.6">VCC</text>
<text x="88.8" y="81.7">USB_DP</text>
<text x="88.8" y="79.1">USB_DN</text>
<text x="114.3" y="81.7">GND</text>
<text x="88.8" y="84.2">BOOT</text>
<text x="225.9" y="89.3">GPIO4</text>
<text x="218.4" y="94.4">GND</text>
<text x="88.9" y="96.9">GND</text>
<text x="96.4" y="107.1">GPIO4</text>
<text x="96.4" y="104.5">GPIO18</text>
<text x="212.9" y="103.3">GND</text>
<text x="225.9" y="107.1">SCL</text>
<text x="225.9" y="104.5">SDA</text>
<text x="96.4" y="112.1">SCL</text>
<text x="109.6" y="110.9">VCC</text>
<text x="212.9" y="110.9">GND</text>
<text x="223.4" y="113.4">VCC</text>
<text x="96.4" y="114.7">SDA</text>
<text x="93.9" y="124.8">GND</text>
<text x="175.2" y="150.2">GND</text>
</g>
<g font-size="2.3" fill="#000080">
<text x="130.2" y="48.4">R_S1</text>
<text x="130.2" y="50.9">10K</text>
<text x="142.1" y="51.2">U_S1</text>
<text x="111.6" y="54.7">C_S1</text>
<text x="111.6" y="57.3">0.1uF</text>
<text x="119.3" y="54.7">C_S2</text>
<text x="119.3" y="57.3">22uF</text>
<text x="126.9" y="62.4">C_S3</text>
<text x="126.9" y="64.9">1uF</text>
<text x="73.5" y="74">J_S1</text>
<text x="236.1" y="76.6">DHT22</text>
<text x="73.5" y="91.8">PROG_S</text>
<text x="236.1" y="91.8">Header 4</text>
<text x="73.5" y="102">J_S2</text>
<text x="236.1" y="99.4">BH1750</text>
<text x="236.1" y="117.2">Header 5</text>
<text x="73.5" y="122.3">RPI_S</text>
<text x="142.1" y="145.2">ESP32-S3-WROOM-1-N16R2</text>
</g>
</svg>
